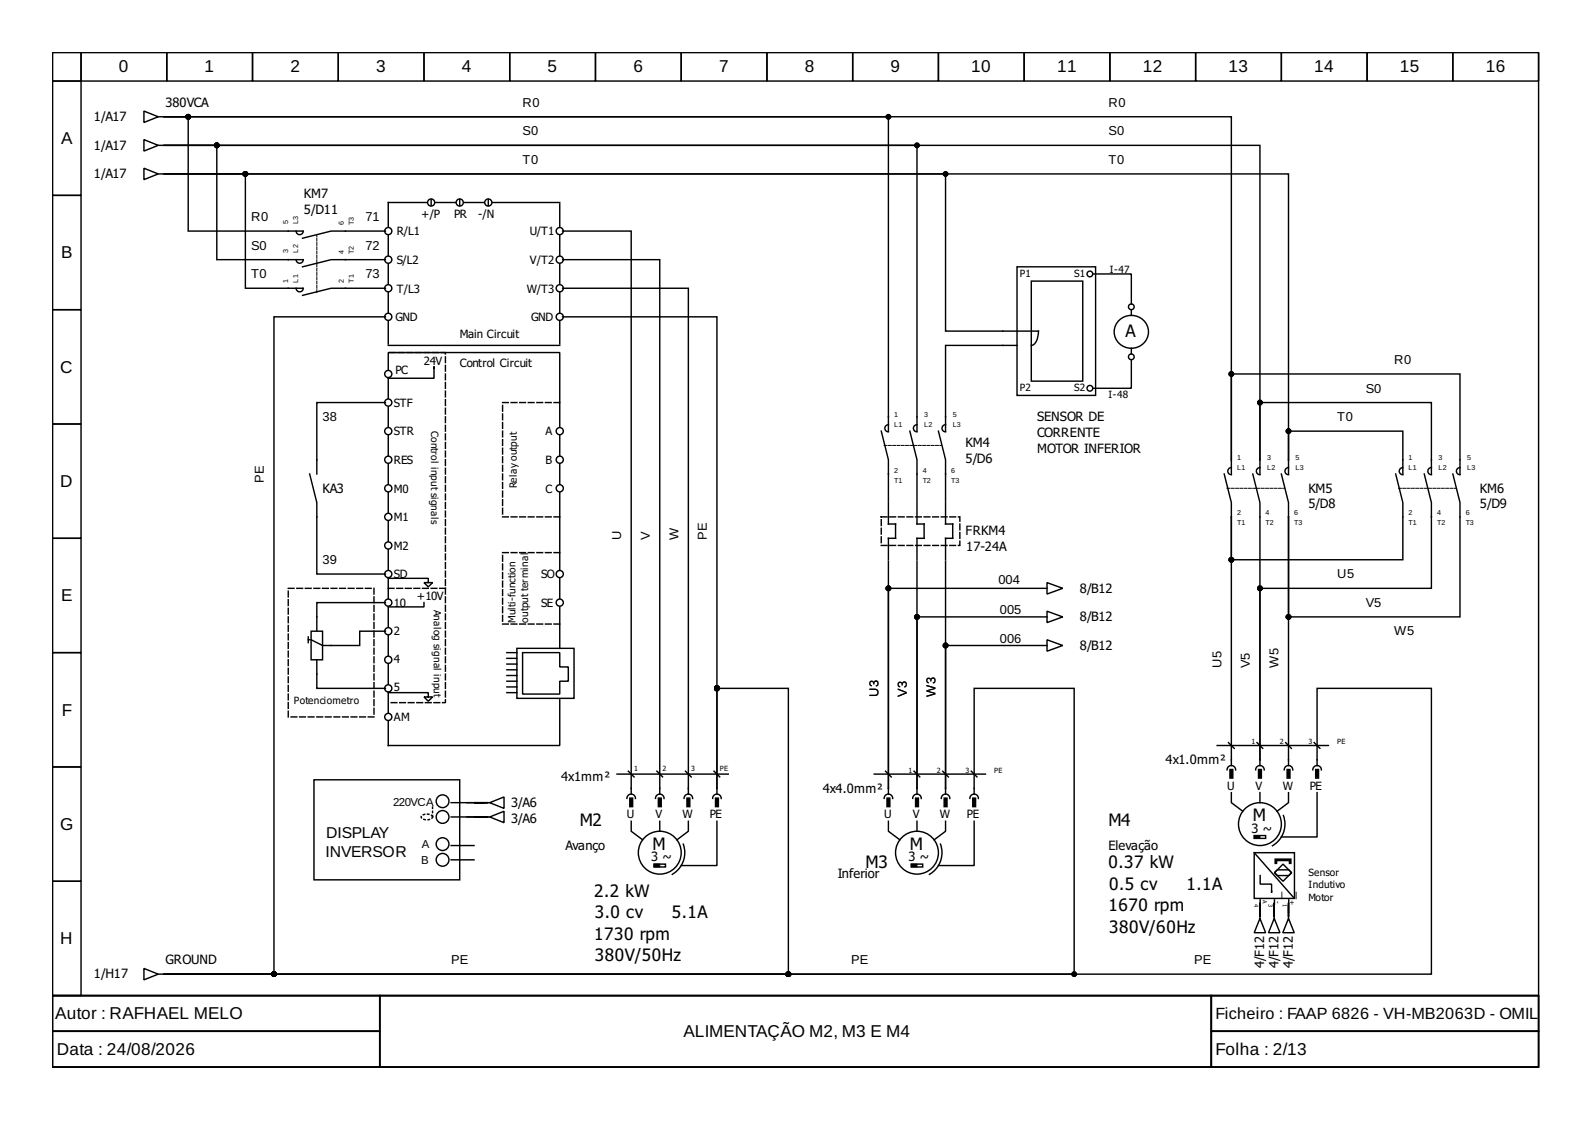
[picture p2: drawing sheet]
<svg xmlns="http://www.w3.org/2000/svg" width="297mm" height="210mm" viewBox="0 0 297 210" stroke-linecap="round" stroke-linejoin="round" font-family="sans-serif">
<g fill="none" stroke="#000" stroke-width=".27">
<path d="M9.8 9.8h277.3v176h-277.3zM9.8 9.8h5.3v5.3h-5.3zM9.8 15.1h5.3v21.4h-5.3zM15.1 9.8h16v5.3h-16zM31.1 9.8h16v5.3h-16zM47.1 9.8h16v5.3h-16zM63.1 9.8h16v5.3h-16zM79.1 9.8h16v5.3h-16zM95.1 9.8h16v5.3h-16zM111.1 9.8h16v5.3h-16zM127.1 9.8h16v5.3h-16zM143.1 9.8h16v5.3h-16z"/>
<path d="M159.1 9.8h16v5.3h-16zM175.1 9.8h16v5.3h-16zM191.1 9.8h16v5.3h-16zM207.1 9.8h16v5.3h-16zM223.1 9.8h16v5.3h-16zM239.1 9.8h16v5.3h-16zM255.1 9.8h16v5.3h-16zM271.1 9.8h16v5.3h-16zM9.8 36.5h5.3v21.3h-5.3zM26.9 31.4l2.6 1.1-2.6 1zM26.9 20.7l2.6 1.1-2.6 1.1zM29.5 32.5h.8"/>
<path d="M29.5 21.8h.8M9.8 57.8h5.3v21.3h-5.3zM9.8 79.1h5.3v21.3h-5.3zM165.8 93.8v4h1.3v2.6h-1.3v4M171.1 93.8v4h1.3v2.6h-1.3v4M176.4 93.8v4h1.4v2.6h-1.4v4M260.4 88.4l1.3 5.4v2.6M261.7 87.2a.67 .67 0 0 0-.6 .7 .67 .67 0 0 0 .6 .7M261.7 85.8v2.6M265.7 88.4l1.4 5.4v2.6M267.1 87.2a.67 .67 0 0 0-.7 .7 .67 .67 0 0 0 .7 .7M267.1 85.8v2.6"/>
<path d="M271.1 88.4l1.3 5.4v2.6M272.4 87.2a.67 .67 0 0 0-.7 .7 .67 .67 0 0 0 .7 .7M272.4 85.8v2.6M9.8 100.4h5.3v21.4h-5.3zM59.1 115.1v10.7M9.8 121.8h5.3v21.3h-5.3zM9.8 143.1h5.3v21.3h-5.3zM163.1 144.4h20.8M165.2 143.9l1.1 1.1M170.5 143.9l1.1 1.1M175.9 143.9l1.1 1.1M181.2 143.9l1.1 1.1"/>
<path d="M9.8 164.4h5.3v21.4h-5.3zM240.4 171.4l1.1 2.6h-2.2zM240.4 170.6v.8M9.8 185.8h277.3v13.3h-277.3zM9.8 185.8h61v6.6h-61zM9.8 192.4h61v6.7h-61zM26.9 180.7l2.6 1.1-2.6 1zM29.5 181.8h.8M70.8 185.8h155.2v13.3h-155.2zM226 185.8h61.1v6.6h-61.1zM226 192.4h61.1v6.7h-61.1z"/>
</g>
<path d="M164.4 96.4h14.7v5.4h-14.7zM53.8 109.8h16v24h-16z" fill="none" stroke="#000" stroke-width=".27" stroke-dasharray="1.1 .5"/>
<path d="M260.9 91.1h10.7" fill="none" stroke="#000" stroke-width=".19" stroke-dasharray=".5 .3"/>
<path d="M58 117.8h2.2v5.3h-2.2z" fill-rule="evenodd" fill="#fff" stroke="#000" stroke-width=".27"/>
<g fill="none" stroke="#000" stroke-width=".27">
<path d="M26.9 26.1l2.6 1-2.6 1.1zM29.5 27.1h.8M30.6 32.5h145.8v29.3h17.4a2.39 2.39 0 0 1-1.4 2.6M30.6 21.8h4.5v21.3h21.3M30.6 32.5h15.2v21.3h10.6M30.6 27.1h9.9v21.3h15.9M30.6 32.5h209.8v53.3M30.6 27.1h140.5v53.3M30.6 27.1h204.5v58.7M30.6 21.8h199.1v64M30.6 21.8h135.2v58.6M79.6 37.8h-7.2v4.5"/>
<path d="M80.4 37.3v1M81.2 37.8h3.8M85.8 37.3v1M86.6 37.8h3.7M91.1 37.3v1M91.9 37.8h12.5M104.4 38.1v4.2M55.2 53.8a.67 .67 0 0 0 .7 .6 .67 .67 0 0 0 .7-.6M55.2 48.4a.67 .67 0 0 0 .7 .7 .67 .67 0 0 0 .7-.7M55.2 43.1a.67 .67 0 0 0 .7 .7 .67 .67 0 0 0 .7-.7M71.9 43.1h-10.1l-5.4 1.3M71.9 53.8h-10.1l-5.4 1.3"/>
<path d="M71.9 48.4h-10.1l-5.4 1.4M71.9 59.1h-20.8v122.7h-20.5M72.4 43.9v3.7M72.4 49.2v3.8M72.4 54.6v3.7M72.4 59.9v4.3M104.4 43.9v3.7M104.4 49.2v3.8M104.4 54.6v3.7M104.4 59.9v4.3M105 43.1h12.8v105.1M105 53.8h23.4v94.4"/>
<path d="M105 59.1h28.8v88M105 48.4h18.1v99.8M189.8 49.8h14.6v24h-14.6zM192.4 52.4h9.6v18.7h-9.6zM203.9 51.1h7.2v5.6M208.6 60a3.1 3.1 0 0 1 4.6-.3 3.1 3.1 0 0 1-.1 4.6 3.1 3.1 0 0 1-4.2-.1 3.1 3.1 0 0 1-.3-4.2zM211.1 57.8v1M71.9 75.1h-12.8v13.3M72.4 69v-3.2h32v13.8M72.4 64.4h32M72.4 75.9v3.7M81 68.4v2.2h-8.6v3.7"/>
<path d="M165.8 79.2a.67 .67 0 0 0-.7 .7 .67 .67 0 0 0 .7 .7M171.1 79.2a.67 .67 0 0 0-.7 .7 .67 .67 0 0 0 .7 .7M176.4 79.2a.67 .67 0 0 0-.6 .7 .67 .67 0 0 0 .6 .7M189.8 64.4h-13.4v16M211.1 67.1v5.3h-7.2M211.1 65v1M57.8 88.4l1.3 5.4v13.3h12.8M72.4 81.2v3.8M72.4 86.6v3.7M72.4 91.9v3.7M72.4 97.2v3.8M104.4 81.2v3.8"/>
<path d="M104.4 86.6v3.7M104.4 91.9v14.4M164.4 80.4l1.4 5.4v7.7M169.8 80.4l1.3 5.4v7.7M175.1 80.4l1.3 5.4v7.7M228.4 88.4l1.3 5.4v2.6M229.7 96.4v8h32v-8M229.7 96.4v46.4M229.7 85.8v-16h42.7v16M229.7 87.2a.67 .67 0 0 0-.6 .7 .67 .67 0 0 0 .6 .7M229.7 85.8v2.6M233.7 88.4l1.4 5.4v48"/>
<path d="M235.1 85.8v-10.7h32v10.7M235.1 87.2a.67 .67 0 0 0-.7 .7 .67 .67 0 0 0 .7 .7M235.1 85.8v2.6M239.1 88.4l1.3 5.4v2.6M240.4 96.4v18.7h32v-18.7M240.4 85.8v-5.4h21.3v5.4M240.4 96.4v46.4M240.4 87.2a.67 .67 0 0 0-.7 .7 .67 .67 0 0 0 .7 .7M240.4 85.8v2.6M267.1 96.4v13.4h-32v32M57.5 118.8v1.1M71.9 117.8h-4.8v2.6h-6.9l-2.2-1h-.5"/>
<path d="M71.9 112.4h-12.8v2.7M72.4 102.6v3.7M72.4 118.6v3.7M79.1 112.4v.8h-6.7v3.8M79.9 108.7h.8l-.8 .8-.8-.8h.8v-.8h-7.5v3.7M104.4 107.9v3.7M104.4 113.2v7.8M165.8 104.7v42.4M171.1 104.7v42.4M176.4 104.7v42.4M194.3 115.1h-23.2v32M194.3 109.8h-28.5v37.3"/>
<path d="M194.6 115.1h.8M194.6 109.8h.8M195.4 114l2.9 1.1-2.9 1.1zM195.4 108.7l2.9 1.1-2.9 1zM195.4 119.4l2.9 1-2.9 1.1zM59.1 125.8v2.6h12.8M72.4 123.9v3.7M79.9 130h.8l-.8 .8-.8-.8h.8v-.8h-7.5v3.8M94.6 123.9h1.8M94.6 127.1h1.8M94.6 129.2h1.8M94.6 128.2h1.8"/>
<path d="M94.6 126h1.8M94.6 125h1.8M94.6 122.8h1.8M94.6 121.8h1.8M96.4 121h10.7v9.3h-10.7zM97.5 121.8v7.7h6.9v-2.4h1.6v-2.7h-1.6v-2.6h-6.6M104.4 130.6v8.5h-32v-4.5M194.3 120.4h-17.9v26.7M194.6 120.4h.8M227.1 139.1h20.8M229.2 138.6l1.1 1M234.5 138.6l1.1 1"/>
<path d="M239.9 138.6l1 1M245.2 138.6l1.1 1M58.6 145.5h27.2v18.7h-27.2zM84.2 149.8h4.2M84.2 157.8h4.2M84.2 152.4h4.2M87.1 149.8h4h-2.7h1.9M87.1 152.4h4h-2.7h1.9M90.6 149.8h.8M90.6 152.4h.8M91.4 149.8l2.6-1.1v2.1zM91.4 152.4l2.6-1v2.1z"/>
<path d="M115.1 144.4h20.8M117.2 143.9l1.1 1.1M117.7 148.2a.8 .8 0 0 0-.7 .8M117.8 153.2v1.9l2.1 1.6M117.9 148.2a.8 .8 0 0 1 .7 .8M122.6 143.9l1 1.1M123 148.2a.8 .8 0 0 0-.7 .8M123.1 153.2v1.9M123.2 148.2a.8 .8 0 0 1 .7 .8M127.5 157.5a4.7 4.7 0 0 1-2.1 5.6M127.9 143.9l1.1 1.1M128.4 148.2a.8 .8 0 0 0-.8 .8"/>
<path d="M128.4 153.2v1.9l-2.1 1.6M128.5 148.2a.8 .8 0 0 1 .7 .8M133.2 143.9l1.1 1.1M133.7 148.2a.8 .8 0 0 0-.7 .8M133.8 153.2v8.3h-6.7M133.8 147.1v1.1M133.8 147.1v-18.7h13.3v53.4h-116.5M133.9 148.2a.8 .8 0 0 1 .7 .8M165.7 148.2a.8 .8 0 0 0-.7 .8M165.8 153.2v1.9l2.1 1.6M165.8 147.1v1.1M165.9 148.2a.8 .8 0 0 1 .7 .8"/>
<path d="M171 148.2a.8 .8 0 0 0-.7 .8M171.1 147.1v1.1M171.1 153.2v1.9M171.2 148.2a.8 .8 0 0 1 .7 .8M175.5 157.5a4.7 4.7 0 0 1-2.1 5.6M176.3 148.2a.8 .8 0 0 0-.7 .8M176.4 153.2v1.9l-2.1 1.6M176.4 147.1v1.1M176.5 148.2a.8 .8 0 0 1 .7 .8M181.7 148.2a.8 .8 0 0 0-.7 .8M181.8 153.2v8.3h-6.7M181.8 148.2v-19.8h18.6v53.4h-169.8"/>
<path d="M181.9 148.2a.8 .8 0 0 1 .7 .8M229.7 142.8a.8 .8 0 0 0-.8 .8M229.7 147.9v1.9l2.2 1.6M229.8 142.8a.8 .8 0 0 1 .7 .8M234 155.9h2.1v.5h-2.1zM234 159.1h7.5v8.5h-7.5zM234 159.1l7.4 8.4M235 142.8a.8 .8 0 0 0-.7 .8M235.1 141.8v1M235.1 147.9v1.9M235.2 142.8a.8 .8 0 0 1 .7 .8M239.5 152.2a4.7 4.7 0 0 1-2.1 5.6"/>
<path d="M240.3 142.8a.8 .8 0 0 0-.7 .8M240.4 147.9v1.9l-2.1 1.6M240.5 142.8a.8 .8 0 0 1 .7 .8M245.7 142.8a.8 .8 0 0 0-.8 .8M245.7 147.9v8.3h-6.6M245.7 142.8v-14.4h21.4v53.4h-236.5M245.8 142.8a.8 .8 0 0 1 .7 .8M84.2 160.4h4.2M122 161.2h2.2v.6h-2.2zM170 161.2h2.2v.6h-2.2zM235.1 169v2.1v-2.7v1.9M235.1 171.4l1 2.6h-2.1z"/>
<path d="M235.1 170.6v.8M235.1 163.4v1.6h2.2v1.6v-.3M235.1 167.9v.8M237.7 169v2.1v-2.7v1.9M237.7 171.4l1.1 2.6h-2.1zM237.7 170.6v.8M237.8 162.8l.5-.5h2.2l.5 .5-.5 .6h-2.2zM237.8 167.9v.8M239.4 161.2l1.6 1.6-1.6 1.6-1.6-1.6zM240.4 169v2.1v-2.7v1.9M240.5 167.9v.8"/>
<circle cx="80.4" cy="37.8" r=".67"/>
<circle cx="85.8" cy="37.8" r=".67"/>
<circle cx="91.1" cy="37.8" r=".67"/>
<circle cx="72.4" cy="43.1" r=".67"/>
<circle cx="72.4" cy="53.8" r=".67"/>
<circle cx="72.4" cy="59.1" r=".67"/>
<circle cx="72.4" cy="48.4" r=".67"/>
<circle cx="104.4" cy="43.1" r=".67"/>
<circle cx="104.4" cy="53.8" r=".67"/>
<circle cx="104.4" cy="59.1" r=".67"/>
<circle cx="104.4" cy="48.4" r=".67"/>
<circle cx="203.4" cy="51.1" r=".53"/>
<circle cx="211.1" cy="57.2" r=".53"/>
<circle cx="72.4" cy="69.8" r=".67"/>
<circle cx="72.4" cy="75.1" r=".67"/>
<circle cx="203.4" cy="72.4" r=".53"/>
<circle cx="211.1" cy="66.6" r=".53"/>
<circle cx="72.4" cy="85.8" r=".67"/>
<circle cx="72.4" cy="91.1" r=".67"/>
<circle cx="72.4" cy="80.4" r=".67"/>
<circle cx="72.4" cy="96.4" r=".67"/>
<circle cx="104.4" cy="91.1" r=".67"/>
<circle cx="104.4" cy="85.8" r=".67"/>
<circle cx="104.4" cy="80.4" r=".67"/>
<circle cx="72.4" cy="101.8" r=".67"/>
<circle cx="72.4" cy="107.1" r=".67"/>
<circle cx="72.4" cy="117.8" r=".67"/>
<circle cx="72.4" cy="112.4" r=".67"/>
<circle cx="104.4" cy="112.4" r=".67"/>
<circle cx="104.4" cy="107.1" r=".67"/>
<circle cx="72.4" cy="133.8" r=".67"/>
<circle cx="72.4" cy="123.1" r=".67"/>
<circle cx="72.4" cy="128.4" r=".67"/>
<circle cx="82.6" cy="157.5" r="1.19"/>
<circle cx="82.6" cy="152.4" r="1.19"/>
<circle cx="82.6" cy="149.5" r="1.19"/>
<circle cx="123.1" cy="159.1" r="4"/>
<circle cx="171.1" cy="159.1" r="4"/>
<circle cx="235.1" cy="153.8" r="4"/>
<circle cx="82.6" cy="160.4" r="1.19"/>
</g>
<path d="M59.1 54.6v-10.7M165 83.1h10.6M228.9 91.1h10.7" fill="none" stroke="#000" stroke-width=".19" stroke-dasharray=".5 .3"/>
<g fill="#000" stroke="#000" stroke-width=".27">
<path d="M117.5 148.9h.5v1.6h-.5z" fill-rule="evenodd"/>
<path d="M122.8 148.9h.6v1.6h-.6z" fill-rule="evenodd"/>
<path d="M128.2 148.9h.5v1.6h-.5z" fill-rule="evenodd"/>
<path d="M133.5 148.9h.5v1.6h-.5z" fill-rule="evenodd"/>
<path d="M165.5 148.9h.5v1.6h-.5z" fill-rule="evenodd"/>
<path d="M170.8 148.9h.6v1.6h-.6z" fill-rule="evenodd"/>
<path d="M176.2 148.9h.5v1.6h-.5z" fill-rule="evenodd"/>
<path d="M181.5 148.9h.5v1.6h-.5z" fill-rule="evenodd"/>
<path d="M229.5 143.6h.5v1.6h-.5z" fill-rule="evenodd"/>
<path d="M234.8 143.6h.6v1.6h-.6z" fill-rule="evenodd"/>
<path d="M240.2 143.6h.5v1.6h-.5z" fill-rule="evenodd"/>
<path d="M245.5 143.6h.5v1.6h-.5z" fill-rule="evenodd"/>
<circle cx="35.1" cy="21.8" r=".4"/>
<circle cx="40.5" cy="27.1" r=".4"/>
<circle cx="45.8" cy="32.5" r=".4"/>
<circle cx="165.8" cy="21.8" r=".4"/>
<circle cx="171.1" cy="27.1" r=".4"/>
<circle cx="176.4" cy="32.5" r=".4"/>
<circle cx="229.7" cy="69.8" r=".4"/>
<circle cx="235.1" cy="75.1" r=".4"/>
<circle cx="240.4" cy="80.4" r=".4"/>
<circle cx="165.8" cy="109.8" r=".4"/>
<circle cx="171.1" cy="115.1" r=".4"/>
<circle cx="229.7" cy="104.4" r=".4"/>
<circle cx="235.1" cy="109.8" r=".4"/>
<circle cx="240.4" cy="115.1" r=".4"/>
<circle cx="133.8" cy="128.4" r=".4"/>
<circle cx="176.4" cy="120.4" r=".4"/>
<circle cx="51.1" cy="181.8" r=".4"/>
<circle cx="147.1" cy="181.8" r=".4"/>
<circle cx="200.4" cy="181.8" r=".4"/>
</g>
<g fill="#000" stroke="#000" stroke-width=".19">
<path d="M234 155.9h1.1v.5h-1.1z" fill-rule="evenodd"/>
<path d="M122 161.2h1.1v.6h-1.1z" fill-rule="evenodd"/>
<path d="M170 161.2h1.1v.6h-1.1z" fill-rule="evenodd"/>
</g>
<path d="M237.8 160.2h3.2v1h-.5v-.5h-2.2v.5h-.5z" fill-rule="evenodd" fill="#000"/>
<path d="M104.4 75.1h-10.6v21.3h10.6M72.4 109.8h10.7v-44h-10.7M83.1 109.8v21.3h-10.7M104.4 103.1h-10.6v13.3h10.6" fill="none" stroke="#000" stroke-width=".27" stroke-dasharray="1.1 .5"/>
<path d="M78.7 152.2a1.46 1.46 0 0 1 2 .2 1.33 1.33 0 0 1-2.1 0zM80.7 152.4v-1.8" fill="none" stroke="#000" stroke-width=".27" stroke-dasharray=".3 .5"/>
<g font-size="3.2">
<text x="22.2" y="13.5">0</text>
<text x="38.2" y="13.5">1</text>
<text x="54.2" y="13.5">2</text>
<text x="70.2" y="13.5">3</text>
<text x="86.2" y="13.5">4</text>
<text x="102.2" y="13.5">5</text>
<text x="118.2" y="13.5">6</text>
<text x="134.2" y="13.5">7</text>
<text x="150.2" y="13.5">8</text>
<text x="166.2" y="13.5">9</text>
<text x="181.2" y="13.5">10</text>
<text x="197.2" y="13.5">11</text>
<text x="213.2" y="13.5">12</text>
<text x="229.2" y="13.5">13</text>
<text x="245.2" y="13.5">14</text>
<text x="261.2" y="13.5">15</text>
<text x="277.2" y="13.5">16</text>
<text x="11.4" y="26.9">A</text>
<text x="11.4" y="48.2">B</text>
<text x="210" y="62.8">A</text>
<text x="11.3" y="69.5">C</text>
<text x="11.3" y="90.8">D</text>
<text x="11.4" y="112.2">E</text>
<text x="11.5" y="133.5">F</text>
<text x="11.3" y="154.8">G</text>
<text x="108.2" y="154">M2</text>
<text x="206.8" y="154">M4</text>
<text x="233.7" y="153.2">M</text>
<text x="121.8" y="158.6">M</text>
<text x="169.8" y="158.6">M</text>
<text x="110.8" y="167.4">2.2 kW</text>
<text x="161.5" y="162">M3</text>
<text x="206.8" y="162">0.37 kW</text>
<text x="207" y="166">0.5 cv</text>
<text x="221.3" y="166">1.1A</text>
<text x="111" y="171.4">3.0 cv</text>
<text x="125.4" y="171.4">5.1A</text>
<text x="206.8" y="170">1670 rpm</text>
<text x="11.3" y="176.2">H</text>
<text x="110.8" y="175.4">1730 rpm</text>
<text x="111" y="179.4">380V/50Hz</text>
<text x="207" y="174">380V/60Hz</text>
<text x="10.3" y="190.2">Autor : RAFHAEL MELO</text>
<text x="10.6" y="196.8">Data : 24/08/2026</text>
<text x="127.5" y="193.5">ALIMENTAÇÃO M2, M3 E M4</text>
<text x="226.8" y="196.8">Folha : 2/13</text>
</g>
<text font-size="3" x="226.8" y="190.1">Ficheiro : FAAP 6826 - VH-MB2063D - OMIL</text>
<g font-size="2.9">
<text x="60.7" y="159.9">INVERSOR</text>
<text x="60.8" y="156.4">DISPLAY</text>
</g>
<g font-size="2.4">
<text x="17.5" y="22.6">1/A17</text>
<text x="30.9" y="19.9">380VCA</text>
<text x="97.5" y="19.9">R0</text>
<text x="206.8" y="19.9">R0</text>
<text x="17.5" y="27.9">1/A17</text>
<text x="97.5" y="25.3">S0</text>
<text x="206.8" y="25.3">S0</text>
<text x="17.5" y="33.3">1/A17</text>
<text x="97.5" y="30.6">T0</text>
<text x="206.8" y="30.6">T0</text>
<text x="46.8" y="41.3">R0</text>
<text x="56.7" y="37">KM7</text>
<text x="56.7" y="39.9">5/D11</text>
<text x="68.2" y="41.3">71</text>
<text x="46.8" y="46.6">S0</text>
<text x="68.2" y="46.6">72</text>
<text x="46.8" y="51.9">T0</text>
<text x="68.2" y="51.9">73</text>
<text x="260.1" y="67.9">R0</text>
<text x="254.8" y="73.2">S0</text>
<text x="60.2" y="78.6">38</text>
<text x="180.2" y="83.4">KM4</text>
<text x="193.5" y="78.6">SENSOR DE</text>
<text x="193.5" y="81.5">CORRENTE</text>
<text x="249.5" y="78.6">T0</text>
<text x="180.2" y="86.3">5/D6</text>
<text x="193.5" y="84.4">MOTOR INFERIOR</text>
<text x="49.2" y="90" transform="rotate(-90 49.2 90)">PE</text>
<text x="60.2" y="91.9">KA3</text>
<text x="244.1" y="91.9">KM5</text>
<text x="244.1" y="94.8">5/D8</text>
<text x="276.1" y="91.9">KM6</text>
<text x="276.1" y="94.8">5/D9</text>
<text x="115.9" y="100.7" transform="rotate(-90 115.9 100.7)">U</text>
<text x="121.2" y="100.7" transform="rotate(-90 121.2 100.7)">V</text>
<text x="126.6" y="100.7" transform="rotate(-90 126.6 100.7)">W</text>
<text x="131.9" y="100.7" transform="rotate(-90 131.9 100.7)">PE</text>
<text x="180.2" y="99.9">FRKM4</text>
<text x="60.2" y="105.2">39</text>
<text x="180.3" y="102.8">17-24A</text>
<text x="249.5" y="107.9">U5</text>
<text x="186.3" y="109">004</text>
<text x="201.5" y="110.6">8/B12</text>
<text x="254.8" y="113.2">V5</text>
<text x="186.6" y="114.6">005</text>
<text x="186.6" y="119.9">006</text>
<text x="201.5" y="115.9">8/B12</text>
<text x="260.1" y="118.6">W5</text>
<text x="201.5" y="121.2">8/B12</text>
<text x="227.9" y="124.7" transform="rotate(-90 227.9 124.7)">U5</text>
<text x="233.2" y="124.7" transform="rotate(-90 233.2 124.7)">V5</text>
<text x="238.5" y="124.7" transform="rotate(-90 238.5 124.7)">W5</text>
<text x="163.9" y="130" transform="rotate(-90 163.9 130)">U3</text>
<text x="169.2" y="130" transform="rotate(-90 169.2 130)">V3</text>
<text x="174.6" y="130" transform="rotate(-90 174.6 130)">W3</text>
<text x="217.5" y="142.6">4x1.0mm²</text>
<text x="104.7" y="145.8">4x1mm²</text>
<text x="153.5" y="147.9">4x4.0mm²</text>
<text x="95.4" y="150.6">3/A6</text>
<text x="95.4" y="153.5">3/A6</text>
<text x="233.5" y="155.4">3 ~</text>
<text x="105.5" y="158.6">Avanço</text>
<text x="121.5" y="160.7">3 ~</text>
<text x="169.5" y="160.7">3 ~</text>
<text x="206.8" y="158.6">Elevação</text>
<text x="156.3" y="163.9">Inferior</text>
<text x="238.8" y="167.8" transform="rotate(-90 238.8 167.8)">_</text>
<text x="241.5" y="167.8" transform="rotate(-90 241.5 167.8)">_</text>
<text x="30.9" y="179.9">GROUND</text>
<text x="84.2" y="179.9">PE</text>
<text x="158.8" y="179.9">PE</text>
<text x="222.8" y="179.9">PE</text>
<text x="17.5" y="182.6">1/H17</text>
<text x="235.9" y="180.7" transform="rotate(-90 235.9 180.7)">4/F12</text>
<text x="238.5" y="180.7" transform="rotate(-90 238.5 180.7)">4/F12</text>
<text x="241.2" y="180.7" transform="rotate(-90 241.2 180.7)">4/F12</text>
</g>
<g font-size="2.1">
<text x="78.6" y="40.7">+/P</text>
<text x="84.7" y="40.7">PR</text>
<text x="89.2" y="40.7">-/N</text>
<text x="74" y="43.9">R/L1</text>
<text x="98.8" y="43.9">U/T1</text>
<text x="74" y="49.2">S/L2</text>
<text x="98.8" y="49.2">V/T2</text>
<text x="73.8" y="59.9">GND</text>
<text x="74" y="54.6">T/L3</text>
<text x="98.3" y="54.6">W/T3</text>
<text x="99.1" y="59.9">GND</text>
<text x="85.8" y="63.1">Main Circuit</text>
<text x="73.8" y="69.8">PC</text>
<text x="79.1" y="68.2">24V</text>
<text x="85.8" y="68.4">Control Circuit</text>
<text x="73.5" y="75.9">STF</text>
<text x="73.5" y="81.2">STR</text>
<text x="101.8" y="81.2">A</text>
<text x="73.5" y="86.6">RES</text>
<text x="101.8" y="86.6">B</text>
<text x="73.5" y="91.9">M0</text>
<text x="101.8" y="91.9">C</text>
<text x="73.5" y="97.2">M1</text>
<text x="73.5" y="107.9">SD</text>
<text x="73.5" y="102.6">M2</text>
<text x="101" y="107.9">SO</text>
<text x="73.5" y="113.2">10</text>
<text x="77.8" y="111.9">+10V</text>
<text x="101" y="113.2">SE</text>
<text x="73.5" y="118.6">2</text>
<text x="73.5" y="123.6">4</text>
<text x="73.5" y="129">5</text>
<text x="73.5" y="134.6">AM</text>
<text x="228.9" y="147.4">U</text>
<text x="234.3" y="147.4">V</text>
<text x="239.3" y="147.4">W</text>
<text x="244.4" y="147.4">PE</text>
<text x="73.4" y="150.3">220VCA</text>
<text x="117" y="152.7">U</text>
<text x="122.3" y="152.7">V</text>
<text x="127.4" y="152.7">W</text>
<text x="132.4" y="152.7">PE</text>
<text x="165" y="152.7">U</text>
<text x="170.3" y="152.7">V</text>
<text x="175.4" y="152.7">W</text>
<text x="180.4" y="152.7">PE</text>
<text x="78.6" y="161.2">B</text>
<text x="78.7" y="158.3">A</text>
</g>
<g font-size="1.9">
<text x="190.3" y="51.6">P1</text>
<text x="200.4" y="51.6">S1</text>
<text x="207.1" y="50.8">I-47</text>
<text x="190.3" y="73">P2</text>
<text x="200.4" y="73">S2</text>
<text x="206.8" y="74.3">I-48</text>
<text x="80.4" y="80.4" transform="rotate(90 80.4 80.4)">Control input signals</text>
<text x="96.4" y="91.1" transform="rotate(-90 96.4 91.1)">Relay output</text>
<text x="81" y="113.8" transform="rotate(90 81 113.8)">Analog signal input</text>
<text x="96.2" y="116.2" transform="rotate(-90 96.2 116.2)">Multi-function</text>
<text x="98.6" y="116.2" transform="rotate(-90 98.6 116.2)">output terminal</text>
<text x="54.8" y="131.4">Potenciometro</text>
<text x="244.1" y="163.4">Sensor</text>
<text x="244.1" y="165.8">Indutivo</text>
<text x="244.1" y="168.2">Motor</text>
</g>
<g font-size="1.3">
<text x="53.8" y="41.8" transform="rotate(-90 53.8 41.8)">5</text>
<text x="55.6" y="41.8" transform="rotate(-90 55.6 41.8)">L3</text>
<text x="53.8" y="47.1" transform="rotate(-90 53.8 47.1)">3</text>
<text x="55.6" y="47.1" transform="rotate(-90 55.6 47.1)">L2</text>
<text x="64.2" y="47.4" transform="rotate(-90 64.2 47.4)">4</text>
<text x="64.2" y="42.1" transform="rotate(-90 64.2 42.1)">6</text>
<text x="66" y="47.4" transform="rotate(-90 66 47.4)">T2</text>
<text x="66" y="42.1" transform="rotate(-90 66 42.1)">T3</text>
<text x="53.8" y="52.7" transform="rotate(-90 53.8 52.7)">1</text>
<text x="55.6" y="52.7" transform="rotate(-90 55.6 52.7)">L1</text>
<text x="64.2" y="52.7" transform="rotate(-90 64.2 52.7)">2</text>
<text x="66" y="52.7" transform="rotate(-90 66 52.7)">T1</text>
<text x="166.8" y="77.8">1</text>
<text x="172.4" y="77.8">3</text>
<text x="177.8" y="77.8">5</text>
<text x="166.8" y="79.6">L1</text>
<text x="172.4" y="79.6">L2</text>
<text x="177.8" y="79.6">L3</text>
<text x="166.8" y="88.2">2</text>
<text x="172.2" y="88.2">4</text>
<text x="177.5" y="88.2">6</text>
<text x="230.8" y="85.8">1</text>
<text x="230.8" y="87.6">L1</text>
<text x="236.4" y="85.8">3</text>
<text x="236.4" y="87.6">L2</text>
<text x="241.7" y="85.8">5</text>
<text x="241.7" y="87.6">L3</text>
<text x="262.8" y="85.8">1</text>
<text x="262.8" y="87.6">L1</text>
<text x="268.4" y="85.8">3</text>
<text x="268.4" y="87.6">L2</text>
<text x="273.7" y="85.8">5</text>
<text x="273.7" y="87.6">L3</text>
<text x="166.8" y="90">T1</text>
<text x="172.2" y="90">T2</text>
<text x="177.5" y="90">T3</text>
<text x="230.8" y="96.2">2</text>
<text x="230.8" y="98">T1</text>
<text x="236.1" y="96.2">4</text>
<text x="236.1" y="98">T2</text>
<text x="241.5" y="96.2">6</text>
<text x="241.5" y="98">T3</text>
<text x="262.8" y="96.2">2</text>
<text x="262.8" y="98">T1</text>
<text x="268.1" y="96.2">4</text>
<text x="268.1" y="98">T2</text>
<text x="273.5" y="96.2">6</text>
<text x="273.5" y="98">T3</text>
<text x="118.3" y="143.8">1</text>
<text x="123.6" y="143.8">2</text>
<text x="129" y="143.8">3</text>
<text x="134.3" y="143.8">PE</text>
<text x="233.5" y="138.8">1</text>
<text x="238.8" y="138.8">2</text>
<text x="244.1" y="138.8">3</text>
<text x="249.5" y="138.8">PE</text>
<text x="169.5" y="144.2">1</text>
<text x="174.8" y="144.2">2</text>
<text x="180.2" y="144.2">3</text>
<text x="185.5" y="144.2">PE</text>
<text x="240.7" y="167.9" transform="rotate(90 240.7 167.9)">+</text>
<text x="238" y="168.2" transform="rotate(90 238 168.2)">-</text>
</g>
<g font-size="1.1">
<text x="235.6" y="167.9" transform="rotate(90 235.6 167.9)">A</text>
<text x="234" y="168.7" transform="rotate(90 234 168.7)">4</text>
<text x="236.7" y="168.7" transform="rotate(90 236.7 168.7)">3</text>
<text x="239.3" y="168.7" transform="rotate(90 239.3 168.7)">1</text>
</g>
</svg>
